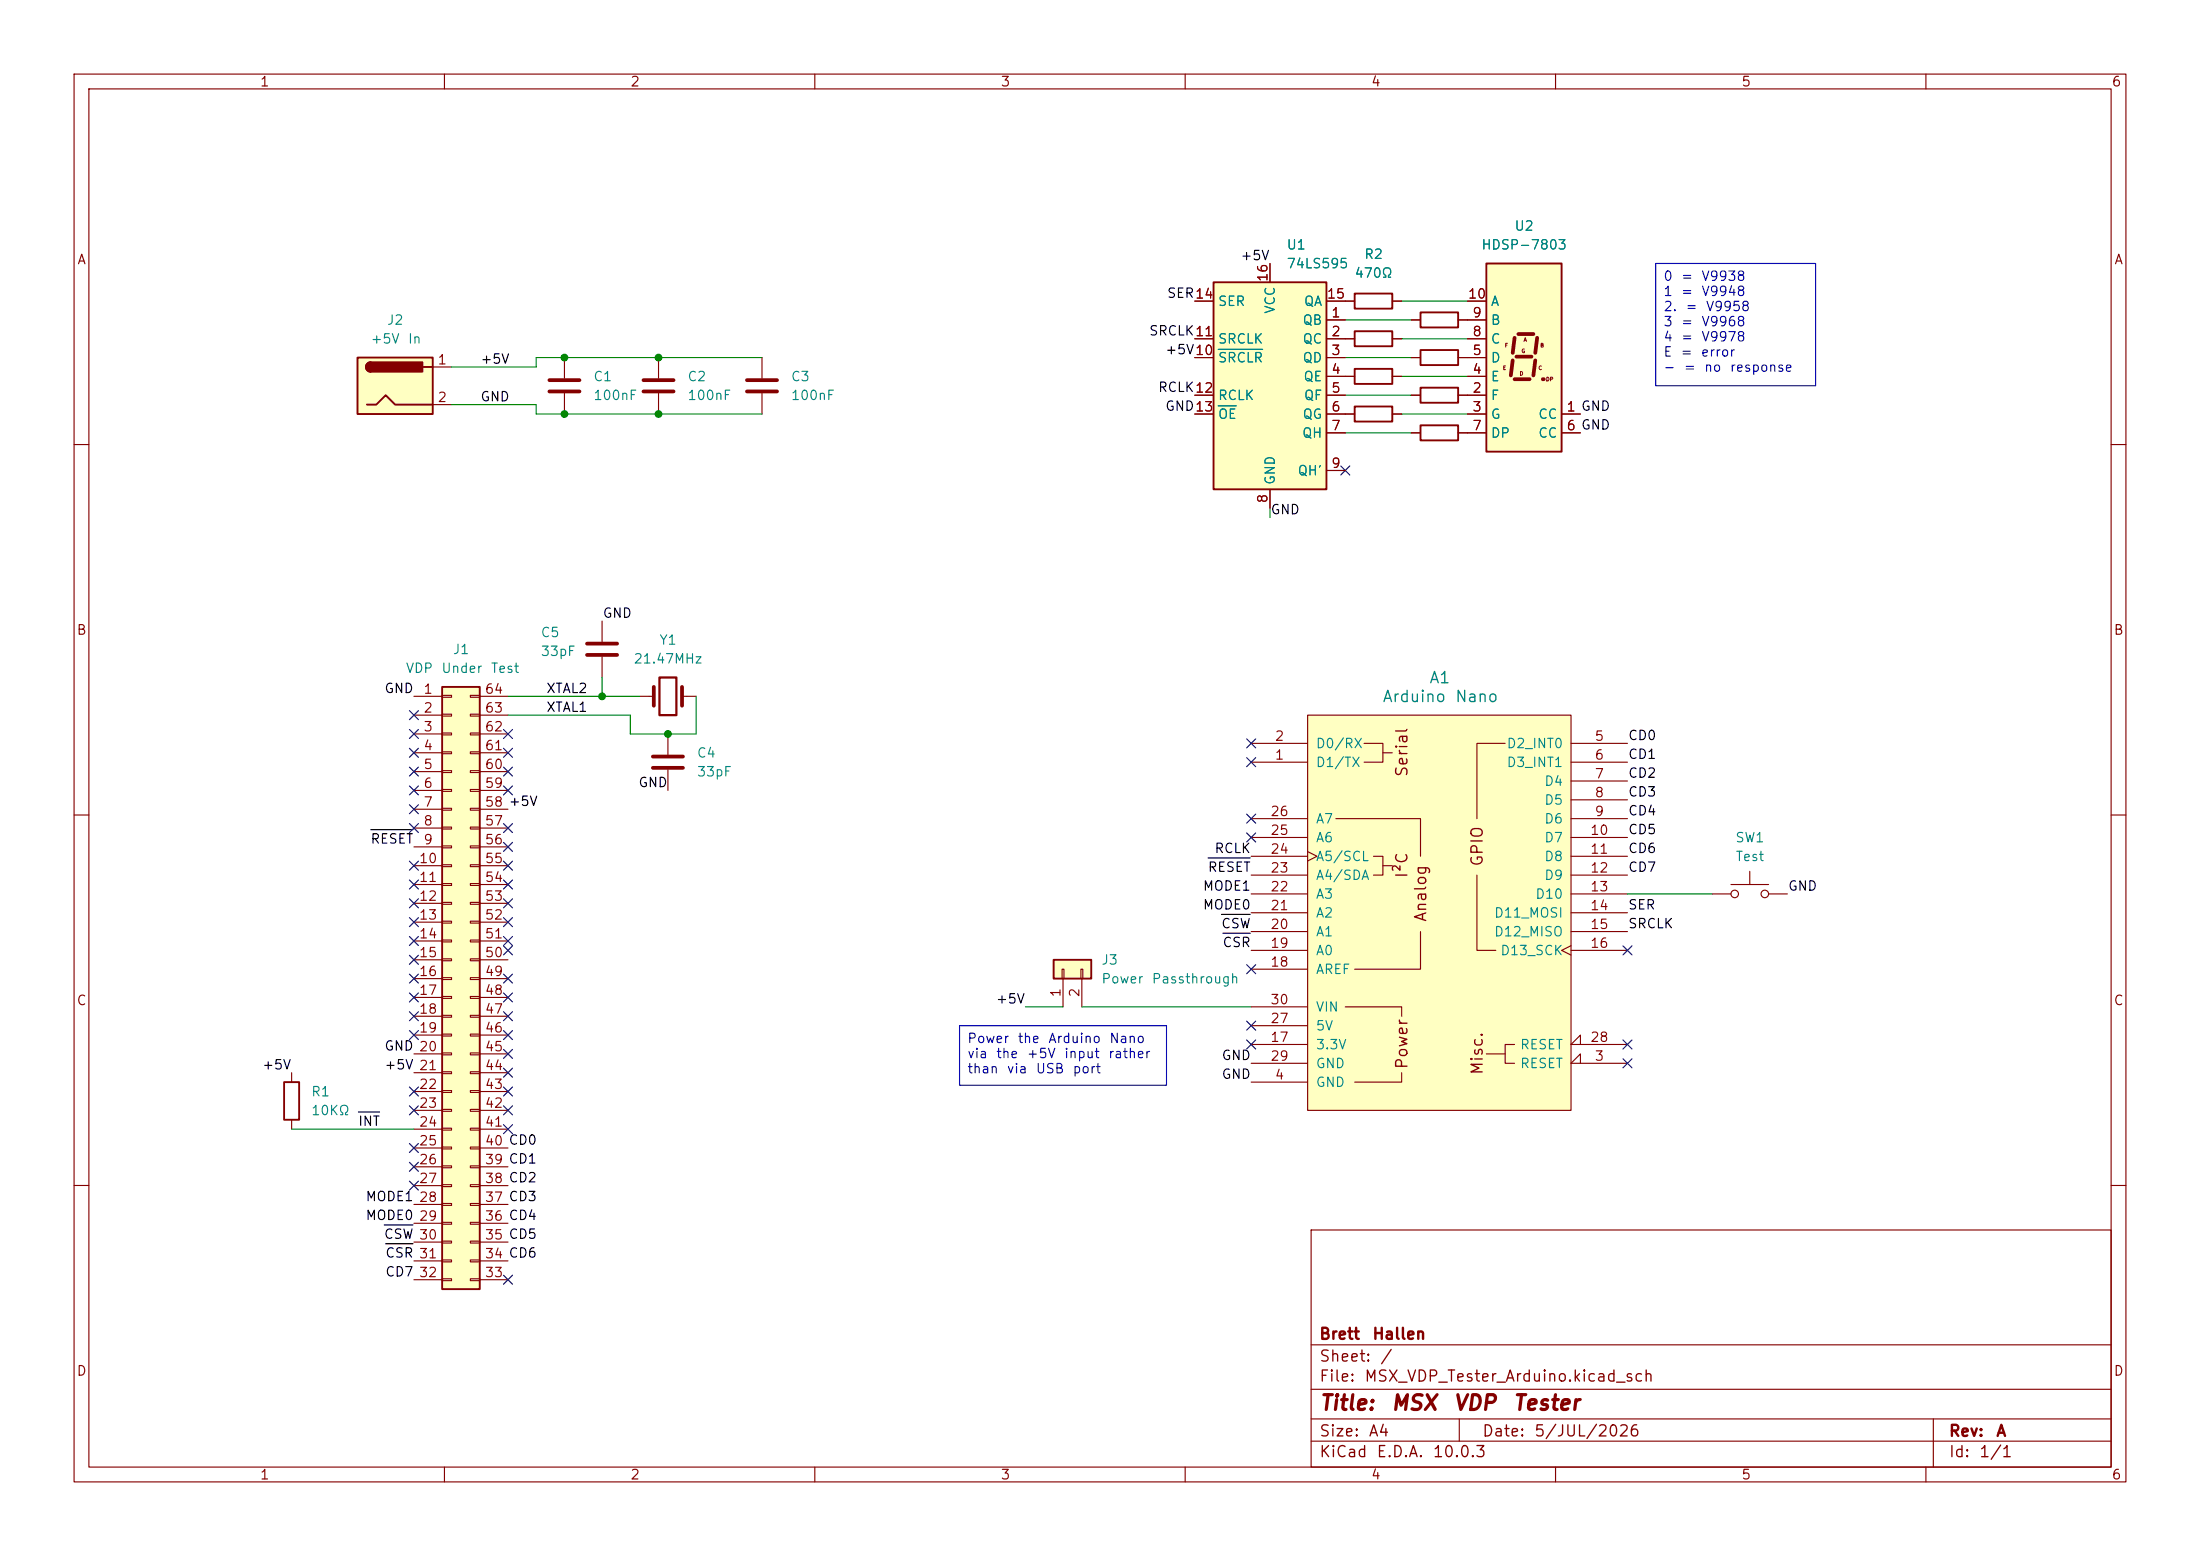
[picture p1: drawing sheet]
<svg xmlns="http://www.w3.org/2000/svg" width="297mm" height="210mm" viewBox="0 0 297 210" stroke-linecap="round" stroke-linejoin="round" font-family="sans-serif">
<g fill="none" stroke="#840000" stroke-width=".15">
<path d="M10 10h277v190h-277zM12 12h273v186h-273zM60 10v2M110 10v2M160 10v2M210 10v2M260 10v2M76.2 48.3v2.8M76.2 53.1v2.8M10 60h2M285 60h2M10 110h2"/>
<path d="M233.7 119.4h5.1M236.2 117.6v1.8M285 110h2M231.1 120.7h2.6M238.8 120.7h2.5M10 160h2M177 166h108v32h-108zM285 160h2M60 198v2M110 198v2M160 198v2M177 194.5h108"/>
<path d="M177 191.5h108M177 187.5h108M177 181.5h108M197 191.5v3M210 198v2M260 198v2M261 191.5v6.5"/>
<circle cx="234.2" cy="120.7" r=".51"/>
<circle cx="238.3" cy="120.7" r=".51"/>
</g>
<path d="M74.2 51.3h4M74.2 52.8h4" fill="none" stroke="#840000" stroke-width=".51"/>
<path d="M163.8 38.1h15.3v27.9h-15.3z" fill="#ffffc2"/>
<path d="M163.8 38.1h15.3v27.9h-15.3z" fill="none" stroke="#840000" stroke-width=".25"/>
<g fill="none" stroke="#840000" stroke-width=".15">
<path d="M171.4 35.6v2.5M88.9 48.3v2.8M88.9 53.1v2.8M102.9 48.3v2.8M102.9 53.1v2.8M161.3 45.7h2.5M161.3 48.3h2.5M161.3 53.3h2.5M161.3 55.9h2.5M161.3 40.6h2.5M179.1 43.2h2.5M179.1 45.7h2.5"/>
<path d="M179.1 48.3h2.5M179.1 50.8h2.5M179.1 53.3h2.5M179.1 55.9h2.5M179.1 58.4h2.5M179.1 40.6h2.5M171.4 66v2.6M179.1 63.5h2.5M86.4 94h1.9M92.1 94h1.9"/>
</g>
<path d="M164.5 47.2h6M164.5 54.8h2.4" fill="none" stroke="#008484" stroke-width=".15"/>
<path d="M86.9 51.3h4M86.9 52.8h4M100.8 51.3h4.1M100.8 52.8h4.1M88.3 92.7v2.6M92.1 92.7v2.6" fill="none" stroke="#840000" stroke-width=".51"/>
<path d="M89 91.4h2.3v5.1h-2.3z" fill="none" stroke="#840000" stroke-width=".3"/>
<path d="M176.5 96.5h35.6v53.4h-35.6z" fill="#ffffc2"/>
<g fill="none" stroke="#840000" stroke-width=".15">
<path d="M176.5 96.5h35.6v53.4h-35.6zM168.9 102.9h7.6M168.9 100.3h7.6M168.9 110.5h7.6M168.9 113h7.6M168.9 115.6h7.6M168.9 118.1h7.6M176.5 114.9l1.3 .7-1.3 .6M180.3 110.5h11.5v5.1M184.1 100.3h2.6v2.6h-2.6M185.4 115.6h1.3v2.5h-1.3M186.7 101.6h1.3"/>
<path d="M186.7 116.8h1.3M199.4 118.1v10.2h2.5M203.2 100.3h-3.8v10.2M212.1 102.9h7.6M212.1 100.3h7.6M212.1 105.4h7.6M212.1 108h7.6M212.1 110.5h7.6M212.1 113h7.6M212.1 115.6h7.6M212.1 118.1h7.6M168.9 120.7h7.6"/>
<path d="M168.9 123.2h7.6M168.9 125.7h7.6M168.9 128.3h7.6M168.9 130.8h7.6M168.9 138.4h7.6M168.9 135.9h7.6M181.6 135.9h7.6v1.3M191.8 125.7v5.1h-8.9M212.1 127.6l-1.3 .7 1.3 .6M212.1 120.7h7.6M212.1 123.2h7.6M212.1 125.7h7.6"/>
<path d="M212.1 128.3h7.6M168.9 143.5h7.6M168.9 146.1h7.6M168.9 141h7.6M189.2 144.8v1.3h-6.3M200.7 142.2h2.5M204.5 141h-1.3v2.5h1.3M213.4 143.5v-1.3l-1.3 1.3h7.6M213.4 141v-1.3l-1.3 1.3h7.6"/>
</g>
<path d="M142.2 129.5h5.1v2.6h-5.1z" fill="#ffffc2"/>
<path d="M142.2 129.5h5.1v2.6h-5.1zM38.4 146.1h2v5h-2z" fill="none" stroke="#840000" stroke-width=".25"/>
<path d="M143.4 130.8h.2v1.3h-.2zM143.5 132.1v3.8M145.9 130.8h.3v1.3h-.3zM146 132.1v3.8M39.4 144.8v1.3M39.4 151.1v1.3" fill="none" stroke="#840000" stroke-width=".15"/>
<path d="M59.7 92.7h5.1v81.3h-5.1z" fill="#ffffc2"/>
<path d="M182.9 39.6h5.1v2.1h-5.1zM182.9 44.7h5.1v2h-5.1zM182.9 49.8h5.1v2h-5.1zM182.9 54.9h5.1v2h-5.1zM191.8 47.2h5v2.1h-5zM191.8 52.3h5v2.1h-5zM59.7 92.7h5.1v81.3h-5.1z" fill="none" stroke="#840000" stroke-width=".25"/>
<g fill="none" stroke="#840000" stroke-width=".15">
<path d="M181.6 40.6h1.3M181.6 45.7h1.3M181.6 50.8h1.3M181.6 55.9h1.3M188 40.6h1.2M188 45.7h1.2M188 50.8h1.2M188 55.9h1.2M190.5 48.3h1.3M190.5 53.3h1.3M196.8 48.3h1.3M196.8 53.3h1.3"/>
<path d="M55.9 94h3.8M55.9 96.5h3.8M55.9 99.1h3.8M59.7 93.9h1.3v.2h-1.3zM59.7 96.4h1.3v.2h-1.3zM59.7 98.9h1.3v.3h-1.3zM63.5 93.9h1.3v.2h-1.3zM63.5 96.4h1.3v.2h-1.3zM63.5 98.9h1.3v.3h-1.3zM64.8 94h3.8M64.8 96.5h3.8M64.8 99.1h3.8"/>
<path d="M90.2 99.1v2.8M55.9 101.6h3.8M55.9 104.1h3.8M55.9 106.7h3.8M55.9 109.2h3.8M55.9 111.8h3.8M55.9 114.3h3.8M55.9 116.8h3.8M55.9 119.4h3.8M59.7 101.5h1.3v.2h-1.3zM59.7 104h1.3v.3h-1.3zM59.7 106.6h1.3v.2h-1.3z"/>
<path d="M59.7 109.1h1.3v.2h-1.3zM59.7 111.6h1.3v.3h-1.3zM59.7 114.2h1.3v.2h-1.3zM59.7 116.7h1.3v.3h-1.3zM59.7 119.3h1.3v.2h-1.3zM63.5 101.5h1.3v.2h-1.3zM63.5 104h1.3v.3h-1.3zM63.5 106.6h1.3v.2h-1.3zM63.5 109.1h1.3v.2h-1.3zM63.5 111.6h1.3v.3h-1.3zM63.5 114.2h1.3v.2h-1.3zM63.5 116.7h1.3v.3h-1.3z"/>
<path d="M63.5 119.3h1.3v.2h-1.3zM64.8 101.6h3.8M64.8 104.1h3.8M64.8 106.7h3.8M64.8 109.2h3.8M64.8 111.8h3.8M64.8 114.3h3.8M64.8 116.8h3.8M64.8 119.4h3.8M90.2 103.9v2.8M55.9 121.9h3.8M55.9 124.5h3.8"/>
<path d="M55.9 127h3.8M55.9 129.5h3.8M55.9 132.1h3.8M55.9 134.6h3.8M55.9 137.2h3.8M55.9 139.7h3.8M59.7 121.8h1.3v.2h-1.3zM59.7 124.3h1.3v.3h-1.3zM59.7 126.9h1.3v.2h-1.3zM59.7 129.4h1.3v.3h-1.3zM59.7 132h1.3v.2h-1.3zM59.7 134.5h1.3v.2h-1.3z"/>
<path d="M59.7 137h1.3v.3h-1.3zM59.7 139.6h1.3v.2h-1.3zM63.5 121.8h1.3v.2h-1.3zM63.5 124.3h1.3v.3h-1.3zM63.5 126.9h1.3v.2h-1.3zM63.5 129.4h1.3v.3h-1.3zM63.5 132h1.3v.2h-1.3zM63.5 134.5h1.3v.2h-1.3zM63.5 137h1.3v.3h-1.3zM63.5 139.6h1.3v.2h-1.3zM64.8 121.9h3.8M64.8 124.5h3.8"/>
<path d="M64.8 127h3.8M64.8 129.5h3.8M64.8 132.1h3.8M64.8 134.6h3.8M64.8 137.2h3.8M64.8 139.7h3.8M55.9 142.2h3.8M55.9 144.8h3.8M55.9 147.3h3.8M55.9 149.9h3.8M55.9 152.4h3.8M55.9 154.9h3.8"/>
<path d="M55.9 157.5h3.8M59.7 142.1h1.3v.3h-1.3zM59.7 144.7h1.3v.2h-1.3zM59.7 147.2h1.3v.2h-1.3zM59.7 149.7h1.3v.3h-1.3zM59.7 152.3h1.3v.2h-1.3zM59.7 154.8h1.3v.3h-1.3zM59.7 157.4h1.3v.2h-1.3zM59.7 159.9h1.3v.2h-1.3zM63.5 142.1h1.3v.3h-1.3zM63.5 144.7h1.3v.2h-1.3zM63.5 147.2h1.3v.2h-1.3z"/>
<path d="M63.5 149.7h1.3v.3h-1.3zM63.5 152.3h1.3v.2h-1.3zM63.5 154.8h1.3v.3h-1.3zM63.5 157.4h1.3v.2h-1.3zM63.5 159.9h1.3v.2h-1.3zM64.8 142.2h3.8M64.8 144.8h3.8M64.8 147.3h3.8M64.8 149.9h3.8M64.8 152.4h3.8M64.8 154.9h3.8M64.8 157.5h3.8"/>
<path d="M55.9 160h3.8M55.9 162.6h3.8M55.9 165.1h3.8M55.9 167.6h3.8M55.9 170.2h3.8M55.9 172.7h3.8M59.7 162.4h1.3v.3h-1.3zM59.7 165h1.3v.2h-1.3zM59.7 167.5h1.3v.3h-1.3zM59.7 170.1h1.3v.2h-1.3zM59.7 172.6h1.3v.2h-1.3zM63.5 162.4h1.3v.3h-1.3z"/>
<path d="M63.5 165h1.3v.2h-1.3zM63.5 167.5h1.3v.3h-1.3zM63.5 170.1h1.3v.2h-1.3zM63.5 172.6h1.3v.2h-1.3zM64.8 160h3.8M64.8 162.6h3.8M64.8 165.1h3.8M64.8 167.6h3.8M64.8 170.2h3.8M64.8 172.7h3.8"/>
</g>
<path d="M88.1 102.1h4.1M88.1 103.6h4.1" fill="none" stroke="#840000" stroke-width=".51"/>
<path d="M200.7 35.6h10.1v25.4h-10.1z" fill="#ffffc2"/>
<path d="M200.7 35.6h10.1v25.4h-10.1z" fill="none" stroke="#840000" stroke-width=".25"/>
<path d="M204.2 48.6l-.2 2.1M204.5 45.6l-.3 2M204.5 51.2h2M204.7 48.1h2.1M205 45.1h2M207.3 48.6l-.3 2.1M207.5 45.6l-.2 2" fill="none" stroke="#840000" stroke-width=".51"/>
<circle cx="208.3" cy="51.2" r=".25" fill="#840000"/>
<path d="M190.5 58.4h1.3M190.5 43.2h1.3M196.8 58.4h3.9M196.8 43.2h3.9M198.1 55.9h2.6M198.1 53.3h2.6M198.1 50.8h2.6M198.1 48.3h2.6M198.1 45.7h2.6M198.1 40.6h2.6M210.8 55.9h2.6M210.8 58.4h2.6" fill="none" stroke="#840000" stroke-width=".15"/>
<path d="M191.8 57.4h5v2h-5zM191.8 42.2h5v2h-5z" fill="none" stroke="#840000" stroke-width=".25"/>
<path d="M48.3 48.3h10.1v7.6h-10.1z" fill="#ffffc2"/>
<path d="M48.3 48.3h10.1v7.6h-10.1zM49.5 54.6h1.3l1.3-1.3 1.2 1.3h5.1M50 48.9a.64 .64 0 0 0-.6 .6 .64 .64 0 0 0 .6 .7M57.1 49.5h1.3" fill="none" stroke="#840000" stroke-width=".25"/>
<g fill="#840000" stroke="#840000" stroke-width=".25">
<path d="M49.6 49.1l.4-.2v1.3a.63 .63 0 0 1-.5-.4 .63 .63 0 0 1 .1-.7z"/>
<path d="M50 48.9h7v1.3h-7z"/>
</g>
<g fill="none" stroke="#840000" stroke-width=".15">
<path d="M171.4 35.6v2.5M58.4 49.5h2.6M58.4 54.6h2.6M161.3 55.9h2.5M161.3 53.3h2.5M161.3 48.3h2.5M161.3 45.7h2.5M161.3 40.6h2.5M179.1 43.2h2.5M179.1 58.4h2.5M179.1 55.9h3.8M179.1 53.3h2.5"/>
<path d="M179.1 50.8h3.8M179.1 48.3h2.5M179.1 45.7h3.8M179.1 40.6h3.8M188 55.9h1.2M188 50.8h1.2M188 45.7h1.2M188 40.6h1.2M190.5 43.2h1.3M190.5 58.4h1.3M190.5 53.3h1.3M190.5 48.3h1.3"/>
<path d="M196.8 43.2h3.9M196.8 58.4h3.9M196.8 53.3h3.9M196.8 48.3h3.9M198.1 55.9h2.6M198.1 50.8h2.6M198.1 45.7h2.6M198.1 40.6h2.6M210.8 58.4h2.6M210.8 55.9h2.6M171.4 66v2.6M179.1 63.5h2.5"/>
<path d="M81.3 83.8v2.8M81.3 88.6v2.8"/>
</g>
<path d="M79.2 88.4h4.1M79.2 86.9h4.1" fill="none" stroke="#840000" stroke-width=".51"/>
<path d="M50.1 112h5.7M163.1 115.8h5.7M164.9 123.4h3.9M165.1 126h3.7M48.4 150.1h2.8M51.9 165.3h3.9M52.1 167.9h3.7" fill="none" stroke="#000" stroke-width=".15"/>
<g fill="none" stroke="#008400" stroke-width=".15">
<path d="M61 54.6h11.4v1.3h30.5M102.9 48.3h-30.5v1.2h-11.4M181.6 48.3h8.9M181.6 58.4h8.9M181.6 53.3h8.9M181.6 43.2h8.9M189.2 45.7h8.9M189.2 55.9h8.9M189.2 50.8h8.9M189.2 40.6h8.9M171.4 68.6v1.3M68.6 94h17.8"/>
<path d="M81.3 91.4v2.6M94 94v5.1h-8.9v-2.6h-16.5M138.4 135.9h5.1M146 135.9h22.9M219.7 120.7h11.4M39.4 152.4h16.5"/>
</g>
<g fill="none" stroke="#000084" stroke-width=".15">
<path d="M181 62.9l1.2 1.2M182.2 62.9l-1.2 1.2M55.3 95.9l1.2 1.2M55.3 98.5l1.2 1.2M56.5 95.9l-1.2 1.2M56.5 98.5l-1.2 1.2M68 98.5l1.2 1.2M69.2 98.5l-1.2 1.2M168.3 99.7l1.2 1.2M169.5 99.7l-1.2 1.2M55.3 101l1.2 1.2M55.3 103.5l1.2 1.2"/>
<path d="M55.3 111.2l1.2 1.2M55.3 106.1l1.2 1.2M55.3 116.2l1.2 1.2M55.3 118.8l1.2 1.2M55.3 108.6l1.2 1.2M56.5 101l-1.2 1.2M56.5 103.5l-1.2 1.2M56.5 111.2l-1.2 1.2M56.5 106.1l-1.2 1.2M56.5 116.2l-1.2 1.2M56.5 118.8l-1.2 1.2M56.5 108.6l-1.2 1.2"/>
<path d="M68 101l1.2 1.2M68 113.7l1.2 1.2M68 118.8l1.2 1.2M68 111.2l1.2 1.2M68 116.2l1.2 1.2M68 103.5l1.2 1.2M68 106.1l1.2 1.2M69.2 101l-1.2 1.2M69.2 106.1l-1.2 1.2M69.2 111.2l-1.2 1.2M69.2 113.7l-1.2 1.2M69.2 118.8l-1.2 1.2"/>
<path d="M69.2 116.2l-1.2 1.2M69.2 103.5l-1.2 1.2M168.3 109.9l1.2 1.2M168.3 112.4l1.2 1.2M168.3 102.3l1.2 1.2M169.5 109.9l-1.2 1.2M169.5 112.4l-1.2 1.2M169.5 102.3l-1.2 1.2M55.3 128.9l1.2 1.2M55.3 121.3l1.2 1.2M55.3 123.9l1.2 1.2M55.3 126.4l1.2 1.2"/>
<path d="M55.3 131.5l1.2 1.2M55.3 134l1.2 1.2M55.3 136.6l1.2 1.2M55.3 139.1l1.2 1.2M56.5 121.3l-1.2 1.2M56.5 123.9l-1.2 1.2M56.5 126.4l-1.2 1.2M56.5 131.5l-1.2 1.2M56.5 128.9l-1.2 1.2M56.5 139.1l-1.2 1.2M56.5 134l-1.2 1.2M56.5 136.6l-1.2 1.2"/>
<path d="M68 139.1l1.2 1.2M68 136.6l1.2 1.2M68 134l1.2 1.2M68 123.9l1.2 1.2M68 131.5l1.2 1.2M68 126.4l1.2 1.2M68 127.7l1.2 1.2M68 121.3l1.2 1.2M69.2 139.1l-1.2 1.2M69.2 136.6l-1.2 1.2M69.2 134l-1.2 1.2M69.2 126.4l-1.2 1.2"/>
<path d="M69.2 121.3l-1.2 1.2M69.2 127.7l-1.2 1.2M69.2 123.9l-1.2 1.2M69.2 131.5l-1.2 1.2M168.3 130.2l1.2 1.2M168.3 137.8l1.2 1.2M169.5 130.2l-1.2 1.2M169.5 137.8l-1.2 1.2M219.1 127.7l1.2 1.2M220.3 127.7l-1.2 1.2M55.3 159.4l1.2 1.2M55.3 156.9l1.2 1.2"/>
<path d="M55.3 146.7l1.2 1.2M55.3 149.3l1.2 1.2M55.3 154.3l1.2 1.2M56.5 149.3l-1.2 1.2M56.5 154.3l-1.2 1.2M56.5 146.7l-1.2 1.2M56.5 159.4l-1.2 1.2M56.5 156.9l-1.2 1.2M68 141.6l1.2 1.2M68 151.8l1.2 1.2M68 146.7l1.2 1.2M68 149.3l1.2 1.2"/>
<path d="M68 144.2l1.2 1.2M69.2 141.6l-1.2 1.2M69.2 146.7l-1.2 1.2M69.2 144.2l-1.2 1.2M69.2 151.8l-1.2 1.2M69.2 149.3l-1.2 1.2M168.3 140.4l1.2 1.2M169.5 140.4l-1.2 1.2M219.1 142.9l1.2 1.2M219.1 140.4l1.2 1.2M220.3 142.9l-1.2 1.2M220.3 140.4l-1.2 1.2"/>
<path d="M68 172.1l1.2 1.2M69.2 172.1l-1.2 1.2"/>
</g>
<path d="M223.5 35.6h21.6v16.5h-21.6zM129.5 138.4h28v8.1h-28z" fill="none" stroke="#0000c2" stroke-width=".15"/>
<path d="M164.5 47.2h6M164.5 54.8h2.4" fill="none" stroke="#008484" stroke-width=".15"/>
<g fill="#008400" stroke="#008400" stroke-width=".14">
<circle cx="88.9" cy="55.9" r=".46"/>
<circle cx="88.9" cy="48.3" r=".46"/>
<circle cx="90.2" cy="99.1" r=".46"/>
<circle cx="76.2" cy="55.9" r=".46"/>
<circle cx="76.2" cy="48.3" r=".46"/>
<circle cx="81.3" cy="94" r=".46"/>
</g>
<g font-size="2" fill="#840000">
<text x="178" y="190.8">Title:</text>
<text x="187.7" y="190.8">MSX</text>
<text x="196.1" y="190.8">VDP</text>
<text x="204.1" y="190.8">Tester</text>
</g>
<g font-size="1.5" fill="#008484">
<text x="186.5" y="95.1">Arduino</text>
<text x="192.9" y="92.6">A1</text>
<text x="196.3" y="95.1">Nano</text>
</g>
<g font-size="1.5" fill="#840000">
<text x="190.4" y="105" transform="rotate(-90 190.4 105)">Serial</text>
<text x="190.4" y="118.6" transform="rotate(-90 190.4 118.6)">I²C</text>
<text x="200.6" y="117.1" transform="rotate(-90 200.6 117.1)">GPIO</text>
<text x="192.9" y="124.5" transform="rotate(-90 192.9 124.5)">Analog</text>
<text x="190.4" y="144.4" transform="rotate(-90 190.4 144.4)">Power</text>
<text x="200.6" y="145.2" transform="rotate(-90 200.6 145.2)">Misc.</text>
<text x="178" y="184.2">Sheet:</text>
<text x="178" y="181.2">Brett</text>
<text x="185.2" y="181.2">Hallen</text>
<text x="186.2" y="184.2">/</text>
<text x="178" y="186.9">File:</text>
<text x="184.1" y="186.9">MSX_VDP_Tester_Arduino.kicad_sch</text>
<text x="178" y="197.1">KiCad</text>
<text x="178" y="194.3">Size:</text>
<text x="184.7" y="194.3">A4</text>
<text x="185.7" y="197.1">E.D.A.</text>
<text x="193.3" y="197.1">10.0.3</text>
<text x="200" y="194.3">Date:</text>
<text x="207" y="194.3">5/JUL/2026</text>
<text x="263" y="194.3">Rev:</text>
<text x="263" y="197.1">Id:</text>
<text x="267.1" y="197.1">1/1</text>
<text x="269.4" y="194.3">A</text>
</g>
<g font-size="1.3" fill="#840000">
<text x="35" y="12">1</text>
<text x="85" y="12">2</text>
<text x="135" y="12">3</text>
<text x="185" y="12">4</text>
<text x="235" y="12">5</text>
<text x="285" y="12">6</text>
<text x="10.3" y="36">A</text>
<text x="285.3" y="36">A</text>
<text x="161.2" y="40.6">14</text>
<text x="171.4" y="38.1" transform="rotate(-90 171.4 38.1)">16</text>
<text x="179" y="40.6">15</text>
<text x="198.1" y="40.6">10</text>
<text x="161.2" y="45.7">11</text>
<text x="179.6" y="43.2">1</text>
<text x="179.6" y="45.7">2</text>
<text x="198.7" y="45.7">8</text>
<text x="198.7" y="43.2">9</text>
<text x="59" y="49.5">1</text>
<text x="161.2" y="48.2">10</text>
<text x="161.2" y="53.3">12</text>
<text x="179.6" y="48.2">3</text>
<text x="179.6" y="50.8">4</text>
<text x="179.6" y="53.3">5</text>
<text x="198.7" y="53.3">2</text>
<text x="198.7" y="50.8">4</text>
<text x="198.7" y="48.2">5</text>
<text x="59" y="54.6">2</text>
<text x="161.2" y="55.9">13</text>
<text x="179.6" y="55.9">6</text>
<text x="179.6" y="58.4">7</text>
<text x="198.7" y="55.9">3</text>
<text x="198.7" y="58.4">7</text>
<text x="211.4" y="55.9">1 GND</text>
<text x="211.4" y="58.4">6 GND</text>
<text x="211.4" y="55.9">1</text>
<text x="211.4" y="58.4">6</text>
<text x="179.6" y="63.5">9</text>
<text x="171.4" y="68" transform="rotate(-90 171.4 68)">8</text>
<text x="10.3" y="86">B</text>
<text x="285.3" y="86">B</text>
<text x="57.1" y="94">1</text>
<text x="65.4" y="94">64</text>
<text x="57.1" y="96.5">2</text>
<text x="57.1" y="99">3</text>
<text x="57.1" y="101.6">4</text>
<text x="65.4" y="101.6">61</text>
<text x="65.4" y="99">62</text>
<text x="65.4" y="96.5">63</text>
<text x="172" y="100.3">2</text>
<text x="215.2" y="100.3">5</text>
<text x="57.1" y="104.1">5</text>
<text x="57.1" y="106.7">6</text>
<text x="65.4" y="106.7">59</text>
<text x="65.4" y="104.1">60</text>
<text x="172" y="102.8">1</text>
<text x="215.2" y="102.8">6</text>
<text x="215.2" y="105.4">7</text>
<text x="215.2" y="107.9">8</text>
<text x="57.1" y="109.2">7</text>
<text x="57.1" y="111.7">8</text>
<text x="65.4" y="111.7">57</text>
<text x="65.4" y="109.2">58 +5V</text>
<text x="171.4" y="113">25</text>
<text x="171.4" y="110.5">26</text>
<text x="214.6" y="113">10</text>
<text x="215.2" y="110.5">9</text>
<text x="56.5" y="116.8">10</text>
<text x="56.5" y="119.4">11</text>
<text x="57.1" y="114.3">9</text>
<text x="65.4" y="119.4">54</text>
<text x="65.4" y="116.8">55</text>
<text x="65.4" y="114.3">56</text>
<text x="171.4" y="118.1">23</text>
<text x="171.4" y="115.5">24</text>
<text x="214.6" y="115.5">11</text>
<text x="214.6" y="118.1">12</text>
<text x="56.5" y="121.9">12</text>
<text x="56.5" y="124.4">13</text>
<text x="65.4" y="124.4">52</text>
<text x="65.4" y="121.9">53</text>
<text x="171.4" y="125.7">20</text>
<text x="171.4" y="123.2">21</text>
<text x="171.4" y="120.6">22</text>
<text x="214.6" y="120.6">13</text>
<text x="214.6" y="123.2">14</text>
<text x="214.6" y="125.7">15</text>
<text x="56.5" y="127">14</text>
<text x="56.5" y="129.5">15</text>
<text x="65.4" y="129.5">50</text>
<text x="65.4" y="127">51</text>
<text x="171.4" y="130.8">18</text>
<text x="171.4" y="128.2">19</text>
<text x="214.6" y="128.2">16</text>
<text x="10.3" y="136">C</text>
<text x="56.5" y="132.1">16</text>
<text x="56.5" y="134.6">17</text>
<text x="56.5" y="137.1">18</text>
<text x="65.4" y="137.1">47</text>
<text x="65.4" y="134.6">48</text>
<text x="65.4" y="132.1">49</text>
<text x="143.5" y="134.7" transform="rotate(-90 143.5 134.7)">1</text>
<text x="146" y="134.7" transform="rotate(-90 146 134.7)">2</text>
<text x="171.4" y="135.9">30</text>
<text x="285.3" y="136">C</text>
<text x="56.5" y="139.7">19</text>
<text x="65.4" y="142.2">45</text>
<text x="65.4" y="139.7">46</text>
<text x="171.4" y="140.9">17</text>
<text x="171.4" y="138.4">27</text>
<text x="171.4" y="143.5">29</text>
<text x="214.6" y="140.9">28</text>
<text x="215.2" y="143.5">3</text>
<text x="56.5" y="147.3">22</text>
<text x="56.5" y="149.8">23</text>
<text x="65.4" y="149.8">42</text>
<text x="65.4" y="147.3">43</text>
<text x="65.4" y="144.8">44</text>
<text x="172" y="146">4</text>
<text x="56.5" y="152.4">24</text>
<text x="56.5" y="154.9">25</text>
<text x="65.4" y="154.9">40 CD0</text>
<text x="65.4" y="152.4">41</text>
<text x="56.5" y="157.5">26</text>
<text x="56.5" y="160">27</text>
<text x="65.4" y="160">38 CD2</text>
<text x="65.4" y="157.5">39 CD1</text>
<text x="56.5" y="162.5">28</text>
<text x="56.5" y="165.1">29</text>
<text x="65.4" y="167.6">35 CD5</text>
<text x="65.4" y="165.1">36 CD4</text>
<text x="65.4" y="162.5">37 CD3</text>
<text x="56.5" y="172.7">32</text>
<text x="65.4" y="172.7">33</text>
<text x="65.4" y="170.2">34 CD6</text>
<text x="10.3" y="186">D</text>
<text x="285.3" y="186">D</text>
<text x="35" y="200">1</text>
<text x="85" y="200">2</text>
<text x="135" y="200">3</text>
<text x="185" y="200">4</text>
<text x="235" y="200">5</text>
<text x="285" y="200">6</text>
</g>
<g font-size="1.3">
<text x="167.4" y="35.4">+5V</text>
<text x="157.5" y="40.5">SER14</text>
<text x="155" y="45.6">SRCLK11</text>
<text x="64.8" y="49.4">+5V</text>
<text x="156.2" y="53.2">RCLK12</text>
<text x="157.2" y="48.1">+5V10</text>
<text x="64.8" y="54.5">GND</text>
<text x="157.2" y="55.8">GND13</text>
<text x="171.4" y="69.7">GND</text>
<text x="81.3" y="83.7">GND</text>
<text x="51.8" y="93.9">GND</text>
<text x="73.7" y="93.9">XTAL2</text>
<text x="73.7" y="96.4">XTAL1</text>
<text x="219.7" y="100.2">CD0</text>
<text x="86.1" y="106.6">GND</text>
<text x="219.7" y="107.8">CD3</text>
<text x="219.7" y="102.7">CD1</text>
<text x="219.7" y="105.3">CD2</text>
<text x="219.7" y="112.9">CD5</text>
<text x="219.7" y="110.4">CD4</text>
<text x="49.9" y="114.2">RESET</text>
<text x="163" y="118">RESET</text>
<text x="163.9" y="115.4">RCLK</text>
<text x="219.7" y="115.4">CD6</text>
<text x="219.7" y="118">CD7</text>
<text x="162.3" y="123.1">MODE0</text>
<text x="162.3" y="120.5">MODE1</text>
<text x="164.8" y="125.6">CSW</text>
<text x="219.7" y="125.6">SRCLK</text>
<text x="219.7" y="123.1">SER</text>
<text x="241.3" y="120.5">GND</text>
<text x="165" y="128.1">CSR</text>
<text x="134.4" y="135.8">+5V</text>
<text x="51.8" y="142.1">GND 20</text>
<text x="164.8" y="143.4">GND</text>
<text x="35.3" y="144.7">+5V</text>
<text x="51.8" y="144.7">+5V 21</text>
<text x="164.8" y="145.9">GND</text>
<text x="48.3" y="152.3">INT</text>
<text x="49.3" y="162.4">MODE1</text>
<text x="49.3" y="165">MODE0</text>
<text x="51.7" y="167.5">CSW 30</text>
<text x="51.9" y="170.1">CSR 31</text>
<text x="51.9" y="172.6">CD7</text>
</g>
<g font-size="1.3" fill="#008484">
<text x="173.6" y="34">U1</text>
<text x="184.1" y="35.3">R2</text>
<text x="199.9" y="34">HDSP-7803</text>
<text x="204.4" y="31.5">U2</text>
<text x="164.3" y="41.6">SER</text>
<text x="173.6" y="36.5">74LS595</text>
<text x="175.9" y="41.6">QA</text>
<text x="182.8" y="37.8">470Ω</text>
<text x="201.2" y="41.6">A</text>
<text x="49.9" y="46.7">+5V</text>
<text x="52.1" y="44.2">J2</text>
<text x="55" y="46.7">In</text>
<text x="164.3" y="46.7">SRCLK</text>
<text x="172.4" y="42.4" transform="rotate(-90 172.4 42.4)">VCC</text>
<text x="175.8" y="44.2">QB</text>
<text x="175.8" y="46.7">QC</text>
<text x="201.2" y="46.7">C</text>
<text x="201.2" y="44.2">B</text>
<text x="80" y="51.8">C1</text>
<text x="92.7" y="51.8">C2</text>
<text x="106.7" y="51.8">C3</text>
<text x="164.3" y="49.2">SRCLR</text>
<text x="175.8" y="49.2">QD</text>
<text x="175.9" y="51.8">QE</text>
<text x="201.2" y="51.8">E</text>
<text x="201.2" y="49.2">D</text>
<text x="80" y="54.3">100nF</text>
<text x="92.7" y="54.3">100nF</text>
<text x="106.7" y="54.3">100nF</text>
<text x="164.3" y="54.3">RCLK</text>
<text x="164.3" y="56.9">OE</text>
<text x="175.7" y="59.4">QH</text>
<text x="175.8" y="56.9">QG</text>
<text x="175.9" y="54.3">QF</text>
<text x="201.2" y="54.3">F</text>
<text x="201.2" y="56.9">G</text>
<text x="201.2" y="59.4">DP</text>
<text x="207.6" y="56.9">CC</text>
<text x="207.6" y="59.4">CC</text>
<text x="172.4" y="65.5" transform="rotate(-90 172.4 65.5)">GND</text>
<text x="175.1" y="64.5">QH'</text>
<text x="61" y="88.6">J1</text>
<text x="72.9" y="86.3">C5</text>
<text x="72.9" y="88.9">33pF</text>
<text x="85.4" y="89.9">21.47MHz</text>
<text x="88.9" y="87.3">Y1</text>
<text x="54.7" y="91.1">VDP</text>
<text x="59.5" y="91.1">Under</text>
<text x="66.2" y="91.1">Test</text>
<text x="177.5" y="101.3">D0/RX</text>
<text x="203.3" y="101.3">D2_INT0</text>
<text x="94" y="102.6">C4</text>
<text x="94" y="105.1">33pF</text>
<text x="177.5" y="103.8">D1/TX</text>
<text x="203.3" y="103.8">D3_INT1</text>
<text x="208.4" y="106.4">D4</text>
<text x="177.5" y="111.5">A7</text>
<text x="208.4" y="108.9">D5</text>
<text x="208.4" y="111.5">D6</text>
<text x="177.5" y="119.1">A4/SDA</text>
<text x="177.5" y="116.5">A5/SCL</text>
<text x="177.5" y="114">A6</text>
<text x="208.4" y="114">D7</text>
<text x="208.4" y="116.5">D8</text>
<text x="208.4" y="119.1">D9</text>
<text x="234.2" y="114">SW1</text>
<text x="234.2" y="116.5">Test</text>
<text x="177.5" y="124.2">A2</text>
<text x="177.5" y="121.6">A3</text>
<text x="201.6" y="124.2">D11_MOSI</text>
<text x="207.2" y="121.6">D10</text>
<text x="148.6" y="130.5">J3</text>
<text x="177.5" y="131.8">AREF</text>
<text x="177.5" y="129.2">A0</text>
<text x="177.5" y="126.7">A1</text>
<text x="201.6" y="126.7">D12_MISO</text>
<text x="202.5" y="129.2">D13_SCK</text>
<text x="148.6" y="133.1">Power</text>
<text x="155.4" y="133.1">Passthrough</text>
<text x="177.5" y="136.9">VIN</text>
<text x="177.5" y="141.9">3.3V</text>
<text x="177.5" y="139.4">5V</text>
<text x="205.1" y="141.9">RESET</text>
<text x="41.9" y="148.3">R1</text>
<text x="177.5" y="147">GND</text>
<text x="177.5" y="144.5">GND</text>
<text x="205.1" y="144.5">RESET</text>
<text x="41.9" y="150.8">10KΩ</text>
</g>
<g font-size="1.3" fill="#0000c2">
<text x="224.5" y="38.2">0</text>
<text x="224.5" y="40.3">1</text>
<text x="226.9" y="38.2">=</text>
<text x="226.9" y="40.3">=</text>
<text x="229.6" y="38.2">V9938</text>
<text x="229.6" y="40.3">V9948</text>
<text x="224.5" y="42.3">2.</text>
<text x="224.5" y="44.4">3</text>
<text x="224.5" y="46.4">4</text>
<text x="226.9" y="44.4">=</text>
<text x="226.9" y="46.4">=</text>
<text x="227.5" y="42.3">=</text>
<text x="229.6" y="44.4">V9968</text>
<text x="229.6" y="46.4">V9978</text>
<text x="230.2" y="42.3">V9958</text>
<text x="224.5" y="48.5">E</text>
<text x="224.5" y="50.5">-</text>
<text x="226.8" y="48.5">=</text>
<text x="227.2" y="50.5">=</text>
<text x="229.5" y="48.5">error</text>
<text x="230" y="50.5">no</text>
<text x="233.4" y="50.5">response</text>
<text x="130.5" y="141.1">Power</text>
<text x="130.5" y="143.1">via</text>
<text x="134.4" y="143.1">the</text>
<text x="137.3" y="141.1">the</text>
<text x="138.5" y="143.1">+5V</text>
<text x="141.4" y="141.1">Arduino</text>
<text x="143.6" y="143.1">input</text>
<text x="149.5" y="143.1">rather</text>
<text x="149.7" y="141.1">Nano</text>
<text x="130.5" y="145.2">than</text>
<text x="135.8" y="145.2">via</text>
<text x="139.7" y="145.2">USB</text>
<text x="144.7" y="145.2">port</text>
</g>
<g font-size=".5" fill="#840000">
<text x="203.1" y="47">F</text>
<text x="205.3" y="47.8">G</text>
<text x="205.6" y="46.2">A</text>
<text x="207.9" y="47">B</text>
<text x="202.8" y="50">E</text>
<text x="205.1" y="50.8">D</text>
<text x="207.6" y="50">C</text>
<text x="208.6" y="51.6">DP</text>
</g>
</svg>
